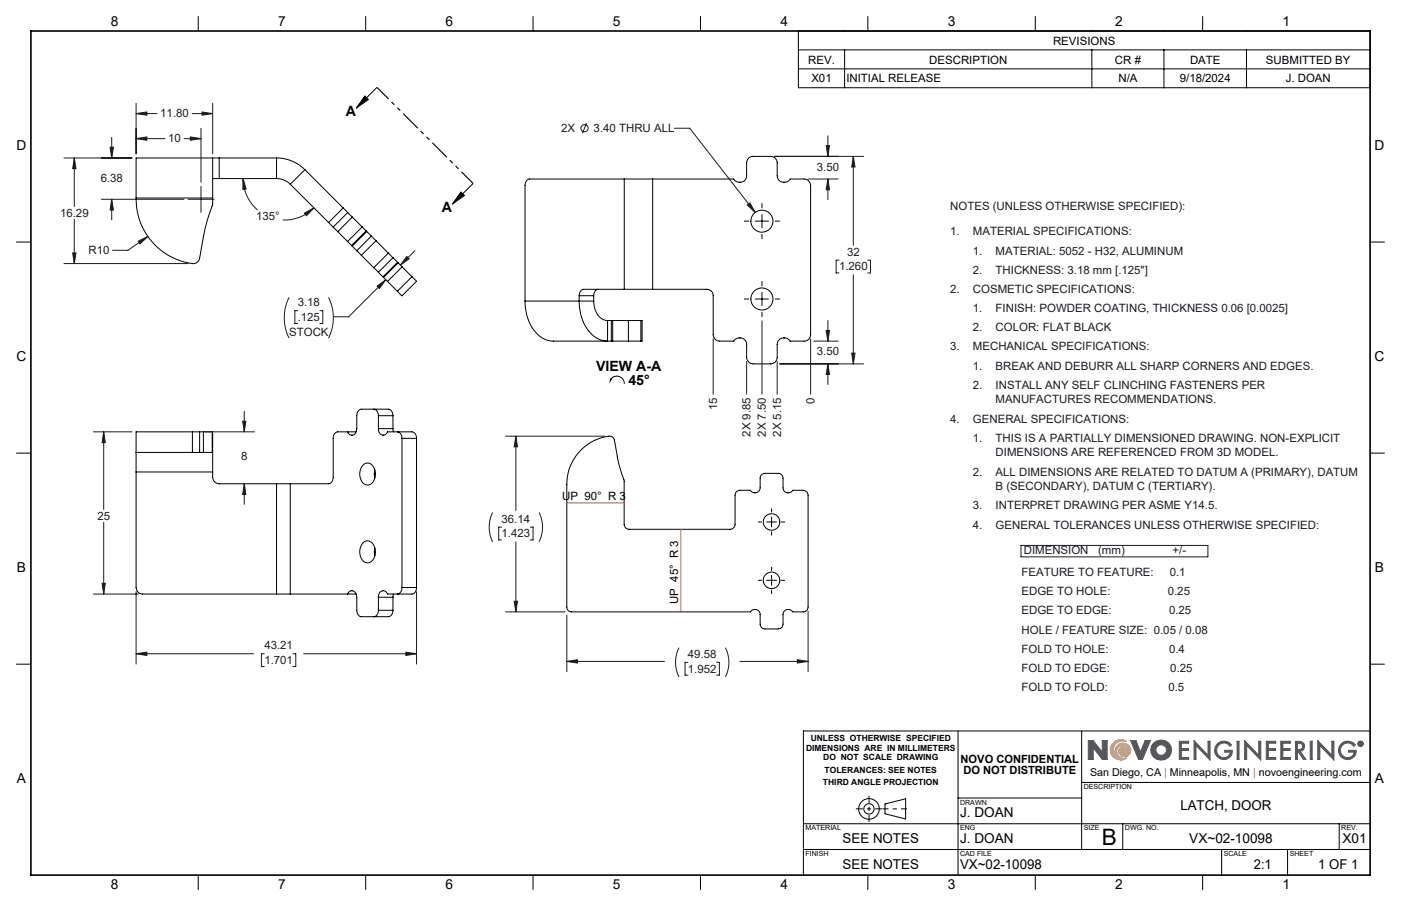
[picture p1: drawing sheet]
<svg xmlns="http://www.w3.org/2000/svg" width="432mm" height="279mm" viewBox="0 0 432 279" stroke-linecap="round" stroke-linejoin="round" font-family="sans-serif">
<g fill="none" stroke="#000" stroke-width=".31">
<path d="M61.1 5.1v4.5M112.7 5.1v4.5M164.3 5.1v4.5M215.9 5.1v4.5M267.5 5.1v4.5M319.1 5.1v4.5M370.7 5.1v4.5M65.5 48.7v12.4M65.5 48.7h-23.6v12.4M65.5 55.1h2.1M65.5 48.7h2.1M67.6 48.7h17.6"/>
<path d="M67.6 48.7v6.4M67.6 55.1h17.6M85.2 55.1a6 6 0 0 1 4.3 1.7M85.2 48.7a12.4 12.4 0 0 1 8.8 3.6M85.2 48.7v6.4M89.5 56.8l11.8 11.8M94 52.3l-4.5 4.5M94 52.3l11.8 11.8M192.4 55.2h8.8M192.4 55.2h-29.2a1.83 1.83 0 0 0-1.4 2v35.7M192.4 55.2v34M201.2 55.2h24.9a2.17 2.17 0 0 0 2.4 .9 2.17 2.17 0 0 0 1.6-1.9v-4a1.99 1.99 0 0 1 2-2h5.4a1.99 1.99 0 0 1 2 2v4a2.17 2.17 0 0 0 1.7 1.9 2.17 2.17 0 0 0 2.3-.9h4.3a2.05 2.05 0 0 1 2 2v46a1.99 1.99 0 0 1-2 2h-4.3a2.17 2.17 0 0 0-2.3-.9 2.17 2.17 0 0 0-1.7 1.9v4a2.05 2.05 0 0 1-2 2h-5.4a2.05 2.05 0 0 1-2-2v-4a2.17 2.17 0 0 0-1.6-1.9 2.17 2.17 0 0 0-2.4 .9h-4.3a1.99 1.99 0 0 1-2-2v-12a1.93 1.93 0 0 0-2-2h-16.6"/>
<path d="M201.2 55.2v34M5.1 74.6h4.4M41.9 61.1a19.9 19.9 0 0 0 18.1 20.1l1-.5 .4-.7 1.3-7a50.9 50.9 0 0 1 2.8-9.8v-2.1M41.9 61.1h23.6M101.3 68.6l1.4 1.4M102.7 70l1.4 1.4M104.1 71.4l3 3.1M105.8 64.1l1.4 1.4M105.8 64.1l-4.5 4.5M107.1 74.5l1.3 1.2M107.2 65.5l1.4 1.5M107.2 65.5l-4.5 4.5"/>
<path d="M108.4 75.7l.1 .2M108.5 75.9l1.5 1.4M108.6 67l-4.5 4.4M108.6 67l3 3M110 77.3l1.4 1.4M111.4 78.7l3.8 3.8M111.6 70l1.3 1.2M111.6 70l-4.5 4.5M112.9 71.2l.1 .2M112.9 71.2l-4.5 4.5M113 71.4l1.4 1.4M113 71.4l-4.5 4.5"/>
<path d="M114.4 72.8l1.5 1.4M114.4 72.8l-4.4 4.5M115.9 74.2l-4.5 4.5M115.9 74.2l3.8 3.9M119.7 78.1l1.4 1.4M119.7 78.1l-4.5 4.4M121.1 79.5l1.4 1.4M121.1 79.5l-4.5 4.5M422.3 74.6h4.4M115.2 82.5l1.4 1.5M116.6 84l1.4 1.4M118 85.4l.2 .1"/>
<path d="M118.2 85.5l1.3 1.3M119.5 86.8l3 3M122.5 80.9l-4.5 4.5M122.5 80.9l.2 .2M122.7 81.1l1.2 1.2M122.7 81.1l-4.5 4.4M123.9 82.3l-4.4 4.5M123.9 82.3l3.1 3M127 85.3l1.4 1.4-4.5 4.5-1.4-1.4M127 85.3l-4.5 4.5M161.8 92.9a12.8 12.8 0 0 0 5.9 11.6l1.4 .5 1.5 .2h17.8M161.8 92.9h21.2"/>
<path d="M178.5 91.2a14.2 14.2 0 0 0 5.2 13l1.4 .6 2.2 .4v-6.4M178.5 91.2h4.5M183 92.9a5.7 5.7 0 0 0 3.7 5.9h.6M183 91.2v1.7M184.4 89.2a1.76 1.76 0 0 0-1.4 2M187.3 98.8h1.1M188.4 98.8h.4M188.4 98.8v6.4M188.8 98.8h4.9M188.8 98.8v6.4M192.4 89.2h8.8M192.4 89.2h-12.5a1.76 1.76 0 0 0-1.4 2"/>
<path d="M193.7 98.8h3.8M193.7 98.8v6.4M197.5 98.8h.4v6.4h-.4M197.5 98.8v6.4M188.4 105.2h.4M188.8 105.2h4.9M193.7 105.2h3.8M5.1 139.7h4.4M41.9 139.5h17.4M41.9 139.5v6.1M59.3 133.2h2.2M59.3 139.5h2.2"/>
<path d="M59.3 133.2h-17.4v6.3M59.3 133.2v6.3M61.5 133.2h1.2M61.5 133.2v6.3M61.5 139.5h1.2M62.7 133.2h2.7M62.7 139.5h2.7M62.7 133.2v6.3M65.4 133.2l.1 6.3M65.4 139.5h.1M65.4 133.2v6.3M65.5 139.5v6.1"/>
<path d="M109.8 133.2h-5.7a1.76 1.76 0 0 0-1.4 2v12a1.83 1.83 0 0 1-1.4 2h-11.8M115.2 126.2a1.82 1.82 0 0 1 1.4 2M116.6 132.2a1.52 1.52 0 0 0 .6 1.7 1.52 1.52 0 0 0 1.7 0l.6-.7h7.5a1.76 1.76 0 0 1 1.4 2M116.6 128.2v4M116.6 132.2h4.5M116.6 128.2h4.5M121.1 128.2a1.83 1.83 0 0 0-1.4-2h-8.3a1.83 1.83 0 0 0-1.4 2v4a1.52 1.52 0 0 1-.6 1.7 1.52 1.52 0 0 1-1.7 0l-.6-.7M121.1 132.2l.2 1M121.1 128.2v4M122.5 133.2a1.83 1.83 0 0 1 1.4 2M123.9 135.2v46M123.9 135.2h4.5"/>
<path d="M128.4 135.2v46M178.8 139.1a14.1 14.1 0 0 1 9.4-4.6l.6 .3 .5 .7 1.5 7.9 1.6 4.7v13.6a1.57 1.57 0 0 0 1.5 1.5h31.1a1.57 1.57 0 0 0 1.6-1.5v-9a1.51 1.51 0 0 1 1.4-1.5h3.3a1.62 1.62 0 0 0 1.8 .7 1.62 1.62 0 0 0 1.2-1.4v-3a1.45 1.45 0 0 1 1.5-1.5h4a1.51 1.51 0 0 1 1.5 1.5v3a1.62 1.62 0 0 0 1.3 1.4 1.62 1.62 0 0 0 1.7-.7h3.2a1.57 1.57 0 0 1 1.6 1.5v34.5a1.51 1.51 0 0 1-1.6 1.5h-3.2a1.63 1.63 0 0 0-1.7-.7 1.63 1.63 0 0 0-1.3 1.5v3a1.51 1.51 0 0 1-1.5 1.5h-4a1.45 1.45 0 0 1-1.5-1.5v-3a1.63 1.63 0 0 0-1.2-1.5 1.63 1.63 0 0 0-1.8 .7h-55.1a1.45 1.45 0 0 1-1.5-1.5v-37.8a14.7 14.7 0 0 1 4.1-10.3zM422.3 139.7h4.4M41.9 145.6v35.6a2.05 2.05 0 0 0 2.1 2h41.2M41.9 145.6h23.6M65.5 145.6v1.6a2.05 2.05 0 0 0 2.1 2h17.6M85.2 149.2h4.3M85.2 149.2v34M89.5 149.2v34M112 143.3a2.22 2.22 0 0 1 2.4-.2 2.22 2.22 0 0 1 1.2 2.1 3.4 3.4 0 0 1-2.2 4.4 3.3 3.3 0 0 1-2.3-4.7zM115.5 145l-.1 1.2 .1 1.2M112 167.3a2.25 2.25 0 0 1 2.3-.2 2.25 2.25 0 0 1 1.3 2.1 3.4 3.4 0 0 1-2.2 4.4 3.4 3.4 0 0 1-2.3-4.7z"/>
<path d="M115.5 169l-.1 1.2 .1 1.2M85.2 183.2h4.3M89.5 183.2h20.3M107.1 183.2a1.43 1.43 0 0 1 1.7-1 1.43 1.43 0 0 1 1.1 1.6l.1 4.4a1.76 1.76 0 0 0 1.4 2h8.3a1.76 1.76 0 0 0 1.4-2M116.6 188.2a1.75 1.75 0 0 1-1.4 2M116.6 184.2v4M116.6 184.2h4.5M116.6 188.2h4.5M121.1 184.2v4M121.3 183.2l-.2 1M123.9 181.2a1.83 1.83 0 0 1-1.4 2M123.9 181.2h4.5"/>
<path d="M128.4 181.2a1.76 1.76 0 0 1-1.4 2h-7.5a1.45 1.45 0 0 0-1.7-1 1.45 1.45 0 0 0-1.2 1.6v.4M5.1 204.8h4.4M422.3 204.8h4.4M295.3 225.4v44.5M333.4 225.4v36.6M422.3 225.4h-174.7v44.5M247.6 254h174.7M272.8 247.9l6.3-1.6v6.3l-6.3-1.6zM295.3 246.1h38.1M333.4 241.3h88.9M346 254v8M412.7 254v8"/>
<path d="M61.1 269.9v4.4M112.7 269.9v4.4M164.3 269.9v4.4M215.9 269.9v4.4M247.6 262h174.7M267.5 269.9v4.4M319.1 269.9v4.4M370.7 269.9v4.4M376.5 262v7.9M396.8 262v7.9"/>
<circle cx="234.8" cy="68.2" r="3.4"/>
<circle cx="234.8" cy="92.2" r="3.4"/>
<circle cx="237.8" cy="179" r="2.55"/>
<circle cx="237.8" cy="161" r="2.54"/>
<circle cx="267.8" cy="249.5" r="1.59"/>
<circle cx="267.8" cy="249.5" r="3.2"/>
</g>
<path d="M342.7 229.6a3.1 3.1 0 0 1 4.5-.9 2.82 2.82 0 0 0-3.9 1.7 2.82 2.82 0 0 0 2.3 3.6 2.45 2.45 0 0 1-1.1-4.2 2.45 2.45 0 0 1 4 1.5 1.88 1.88 0 0 1-1.9 2.1 1.88 1.88 0 0 1-1.8-2.2l.6-.7a1.82 1.82 0 0 1 2.4 1.5 1.89 1.89 0 0 0-2.6-2 1.89 1.89 0 0 0-.3 3.3l1.5 .6 .8-.1a3.2 3.2 0 0 1-4-.2 3.2 3.2 0 0 1-.5-4z" fill="none" stroke="#f78d2a" stroke-width=".31"/>
<g fill="none" stroke="#555759" stroke-width=".31">
<path d="M336.9 230.6v3.6h-1.5v-5.8h1.5l2.8 3.6M336.9 230.6h.1M337 230.6l2.7 3.6h1.5v-5.8h-1.5v3.6M339.7 232h.1M348.5 228.4h1.6l1.4 3.6 1.4-3.6h1.7l-2.5 5.8h-1.2zM363.5 228.6h2.9v.6h-2.3v1.7h2.2v.5h-2.2v2.2h2.3v.6h-2.9zM368 228.4l4.3 4.5v-4.3h.7v5.8l-4.4-4.5v4.3h-.6zM375.4 229.2a2.89 2.89 0 0 1 4.2 .5l-.5 .5a2.26 2.26 0 0 0-3.2-.7 2.26 2.26 0 0 0-.5 3.2 2.26 2.26 0 0 0 3.3 .4l.5-1.1h-1.7v-.6h2.3a2.78 2.78 0 0 1-4 2.5 2.78 2.78 0 0 1-.4-4.7zM381.3 228.6h.6v5.6h-.6zM383.6 228.4l4.3 4.5v-4.3h.7v5.8l-4.4-4.5v4.3h-.6zM390.3 228.6h2.9v.6h-2.3v1.7h2.2v.5h-2.2v2.2h2.3v.6h-2.9zM394.8 228.6h2.9v.6h-2.3v1.7h2.2v.5h-2.2v2.2h2.3v.6h-2.9z"/>
<path d="M399.3 228.6a2.74 2.74 0 0 1 2.6 .8l.2 .8-.3 .9-1.1 .6 1.8 2.5h-.8l-1.7-2.5h-.1v2.5h-.6zM399.9 229.2l1.1 .1a1.02 1.02 0 0 1 0 1.7l-1.1 .2zM403.8 228.6h.6v5.6h-.6zM406.2 228.4l4.3 4.5v-4.3h.6v5.8l-4.3-4.5v4.3h-.6zM413.6 229.2a2.89 2.89 0 0 1 4.2 .5l-.5 .5a2.25 2.25 0 0 0-3.3-.7 2.25 2.25 0 0 0-.2 3.4 2.25 2.25 0 0 0 3.4-.3l.1-.6h-1.6v-.6h2.3a2.79 2.79 0 0 1-4 2.5 2.79 2.79 0 0 1-.4-4.7zM419 228.9l.6 .1-.1 .4 .2 .4-.4-.4-.3 .4zM419.2 229l.3 .2-.3 .1z"/>
<circle cx="357.9" cy="231.3" r="1.64"/>
<circle cx="357.9" cy="231.3" r="3.2"/>
<circle cx="419.3" cy="229.4" r=".85"/>
<circle cx="419.3" cy="229.4" r=".71"/>
</g>
<path d="M279.5 249.4h-7.5" fill="none" stroke="#000" stroke-width=".31" stroke-dasharray="15.2 1.3 1.3 1.3" stroke-dashoffset="13.4" stroke-linecap="butt"/>
<path d="M263.8 249.4h8.1M267.8 245.4v8.1" fill="none" stroke="#000" stroke-width=".31" stroke-dasharray="15.2 1.3 1.3 1.3" stroke-dashoffset="13.1" stroke-linecap="butt"/>
<path d="M9.5 9.6h412.8v260.3h-412.8z" fill="none" stroke="#000" stroke-width=".5"/>
<path d="M343 229.1a3.2 3.2 0 0 1 4.2-.4 2.82 2.82 0 0 0-3.9 1.7 2.82 2.82 0 0 0 2.3 3.6 2.43 2.43 0 0 1-1.9-2.8 2.43 2.43 0 0 1 2.7-2 2.43 2.43 0 0 1 2.1 2.7 1.82 1.82 0 0 1-2.5 1.5 1.82 1.82 0 0 1-.9-2.7 1.73 1.73 0 0 1 2.7 1.3 1.9 1.9 0 0 0-2.6-2 1.9 1.9 0 0 0-.3 3.3l.8 .5h1.5a3.2 3.2 0 0 1-4.2-.4 3.2 3.2 0 0 1 0-4.3z" fill-rule="evenodd" fill="#f78d2a"/>
<path d="M335.4 228.4v5.8h1.5v-3.6l2.8 3.6h1.5v-5.8h-1.5v3.6l-2.8-3.6zM348.5 228.4l2.4 5.8h1.2l2.5-5.8h-1.7l-1.4 3.6-1.4-3.6zM355.6 229.1a3.1 3.1 0 0 0 .2 4.6 3.1 3.1 0 0 0 4.6-.6 3.1 3.1 0 0 0-1-4.5l-1.8-.4-1 .3zM356.2 231.3a1.65 1.65 0 0 1 3.3 0 1.65 1.65 0 0 1-3.3 0zM363.5 228.6v5.6h2.9v-.6h-2.3v-2.2h2.2v-.5h-2.2v-1.7h2.3v-.6zM368 228.4v5.8h.6v-4.3l4.4 4.5v-5.8h-.7v4.3zM375.2 229.3a2.79 2.79 0 0 0 .7 4.7 2.79 2.79 0 0 0 3.9-2.6h-2.3v.6h1.7a2.16 2.16 0 0 1-3 1.4 2.16 2.16 0 0 1-.9-3.2 2.22 2.22 0 0 1 3.8 0l.5-.5a2.92 2.92 0 0 0-4.4-.4zM381.3 228.6v5.6h.6v-5.6zM383.6 228.4v5.8h.6v-4.3l4.4 4.5v-5.8h-.7v4.3zM390.3 228.6v5.6h2.9v-.6h-2.3v-2.2h2.2v-.5h-2.2v-1.7h2.3v-.6zM394.8 228.6v5.6h2.9v-.6h-2.3v-2.2h2.2v-.5h-2.2v-1.7h2.3v-.6zM399.3 228.6v5.6h.6v-2.5l1.8 2.5h.8l-1.8-2.5 1.1-.6 .3-1.3a1.6 1.6 0 0 0-2.1-1.2zM399.9 229.2l1.3 .3 .3 .4-.3 1-1.3 .3zM403.8 228.6v5.6h.6v-5.6zM406.2 228.4v5.8h.6v-4.3l4.3 4.5v-5.8h-.6v4.3zM413.3 229.4a2.79 2.79 0 0 0 .9 4.6 2.79 2.79 0 0 0 3.8-2.6h-2.3v.6h1.6a2.18 2.18 0 0 1-3.2 1.3 2.18 2.18 0 0 1-.4-3.5 2.22 2.22 0 0 1 3.6 .4l.5-.5a2.89 2.89 0 0 0-4.5-.3zM419 228.9v.9h.2v-.4l.5 .4-.2-.4 .2-.4zM419.2 229l.3 .2-.3 .1zM418.5 229.4a.85 .85 0 0 0 1.7 0 .85 .85 0 0 0-1.7 0zM418.6 229.4a.71 .71 0 0 1 1.4 0 .71 .71 0 0 1-1.4 0z" fill-rule="evenodd" fill="#555759"/>
<g fill="none" stroke="#191924" stroke-width=".31">
<path d="M41.9 35l3.4-.5v1zM41.9 31.9v15.5M41.9 35h6.5M59.2 35h6.3M61.9 39.6v16.6M62.3 34.5l3.2 .5-3.2 .5zM65.5 31.9v15.5M180.8 38l-1.3 3.1M207.8 39.5h4.8l20.2 26M19.7 48.7h21M22.9 48.7l.5 3.3h-1zM22.9 48.7v15"/>
<path d="M33.9 45.4h1.1l-.6 3.3zM34.4 42.4v6.3M41.9 42.8l3.4-.6v1.1zM41.9 42.8h9M56.7 42.8h5.2M58.7 42.2l3.2 .6-3.2 .5zM61.9 57.5v8M74.9 55.1l.9 3.2-.9 .1zM74.9 55.1a12.6 12.6 0 0 0 4.5 9.7M238.8 48.2h27.4M249.1 55.2h9.2M254.6 44.9h1.1l-.5 3.3z"/>
<path d="M255.2 55.2l.5 3.3h-1.1zM255.2 41.9v6.3M255.2 55.2v6.4M263 48.2l.5 3.3h-1zM263 48.2v27.5M22.4 78h1l-.5 3.3zM22.9 67.6v13.7M31.3 61.5h25.4M34.4 61.5l.6 3.3h-1.1zM34.4 61.5v6.3M42.6 74.4l3-1.5-2.5 2.3zM45.6 72.9l-6.2 4.3h-4.7"/>
<path d="M58 61.5h8M93.8 65.7l3-1.6-2.3 2.4zM96.8 64.1a12.7 12.7 0 0 1-9.6 3.7M125.4 79.1l.7 .7-2.7 2zM127.9 77.3l-4.5 4.5M230.3 63.2l.8-.6 1.7 2.9zM19.7 81.3h38.3M89.1 91.7a14.1 14.1 0 0 0 0 12.6M91.8 95.8h-.9v4h.9M98.6 95.8h.9v4h-.9M101.2 91.7a14.1 14.1 0 0 1 0 12.6M116.2 88.2l2.7-1.9-2 2.7z"/>
<path d="M118.9 86.3l-11.4 11.4h-4.8M234.8 98.9v22.7M255.2 98.8v6.4M258.6 80.2h-.9v4h.9M263 84.7v27.5M267.4 80.2h.9v4h-.9M219.8 104.5v17.1M230.1 111.5v10.1M239.5 111.5v10.1M240.3 112.2h25.9M249.8 104.5v17.1M250.9 105.2h7.4"/>
<path d="M254.6 101.9h1.1l-.5 3.3zM255.2 112.2l.5 3.3h-1.1zM255.2 112.2v6.4M262.5 108.9h1l-.5 3.3zM28.8 133.2h11.9M32 133.2l.5 3.3h-1zM32 133.2v23.9M62.8 133.2h15.7M74.8 129.9h1l-.5 3.3zM75.3 126.8v6.4M155.8 134.5h30.6M159 134.5l.5 3.3h-1z"/>
<path d="M159 134.5v22.9M75.3 149.2l.5 3.3h-1zM75.3 149.2v6.3M151.8 158a10.2 10.2 0 0 0 0 9.1M166.2 158a10.2 10.2 0 0 1 0 9.1M31.5 179.9h1l-.5 3.3zM32 161.1v22.1M154.6 162.6h-.9v3.9h.9M159 167.1v21.6M163.4 162.6h.9v3.9h-.9M314.7 168.2h57.6v3.5h-57.6zM28.8 183.2h13.9"/>
<path d="M41.9 182.5v22.3M128.4 182.5v22.3M155.8 188.7h18.4M158.5 185.4h1l-.5 3.3zM174.7 189.7v17.5M209.3 199.7a10.2 10.2 0 0 0 0 9.1M223.6 199.7a10.2 10.2 0 0 1 0 9.1M249.1 188.5v18.7M41.9 201.6l3.4-.5v1zM41.9 201.6h36.2M81.5 201.6h-.9v4h.9M90.3 201.6h.9v4h-.9"/>
<path d="M93.6 201.6h34.8M125.1 201.1l3.3 .5-3.3 .5zM174.7 204l3.3-.6v1.1zM174.7 204h30.1M212 204.3h-.9v3.9h.9M220.8 204.3h.9v3.9h-.9M228.1 204h21M245.7 203.4l3.4 .6-3.4 .5z"/>
<circle cx="180.2" cy="39.5" r="1.11"/>
</g>
<g fill="none" stroke="#000" stroke-width=".31">
<path d="M246.1 9.6h176.2v17.5h-176.2zM246.1 15.4h176.2M260.3 15.4v11.7M336.5 15.4v11.7M358.7 15.4v11.7M384.2 15.4v11.7M112.5 29.6l1 1.1-3.7 2.6zM116.2 27l-6.4 6.3M246.1 21.2h176.2M142.1 59.2l1.1 1.1-3.8 2.6zM145.8 56.6l-6.4 6.3M229.4 68.2h1.4"/>
<path d="M232.8 68.2h4.1M234.8 62.8v1.3M234.8 66.2v4M234.8 72.3v1.3M238.9 68.2h1.4M229.4 92.2h1.4M232.8 92.2h4.1M234.8 86.8v1.4M234.8 90.2v4M234.8 96.3v1.3M238.9 92.2h1.4M188.1 117.2a2.36 2.36 0 0 1 2.6-1.1 2.36 2.36 0 0 1 1.7 2.3"/>
<path d="M237.8 156.9v1M237.8 159.5v3M233.7 179h1M233.7 161h1M236.3 179h3M236.3 161h3M237.8 164v1M237.8 174.9v1M237.8 177.4v3.1M240.8 179h1.1M240.8 161h1.1M237.8 182v1.1"/>
</g>
<g fill="#000">
<path d="M188.1 116.8h.6l-1 1.6z"/>
<path d="M142.1 59.2l1.1 1.1-3.8 2.6zM112.5 29.6l1 1.1-3.7 2.6z"/>
</g>
<path d="M145.8 56.6l-29.6-29.7" fill="none" stroke="#000" stroke-width=".35" stroke-dasharray="6.3 1.3 1.3 1.3 1.3 1.3" stroke-dashoffset="1.3" stroke-linecap="butt"/>
<path d="M174.7 155.1h17.7M209.8 163.2v25.5" fill="none" stroke="#ff0080" stroke-width=".31"/>
<g fill="#191924">
<path d="M262.5 108.9h1l-.5 3.3zM263 48.2l.5 3.3h-1zM230.3 63.2l2.5 2.3-1.7-2.9zM255.2 55.2l.5 3.3h-1.1zM254.6 44.9h1.1l-.5 3.3zM254.6 101.9h1.1l-.5 3.3zM255.2 112.2l.5 3.3h-1.1z"/>
<path d="M41.9 201.6l3.4-.5v1zM125.1 201.1l3.3 .5-3.3 .5zM74.8 129.9h1l-.5 3.3zM75.3 149.2l.5 3.3h-1zM32 133.2l.5 3.3h-1zM31.5 179.9h1l-.5 3.3zM41.9 35l3.4-.5v1zM62.3 34.5l3.2 .5-3.2 .5zM74.9 55.1l.9 3.2-.9 .1zM93.8 65.7l3-1.6-2.3 2.4zM42.6 74.4l.5 .8 2.5-2.3zM22.9 48.7l.5 3.3h-1zM22.4 78h1l-.5 3.3zM41.9 42.8l3.4-.6v1.1zM58.7 42.2l3.2 .6-3.2 .5zM33.9 45.4h1.1l-.6 3.3zM34.4 61.5l.6 3.3h-1.1zM116.2 88.2l2.7-1.9-2 2.7zM125.4 79.1l.7 .7-2.7 2zM174.7 204l3.3-.6v1.1zM245.7 203.4l3.4 .6-3.4 .5zM159 134.5l.5 3.3h-1zM158.5 185.4h1l-.5 3.3z"/>
</g>
<text font-size="7" x="339.5" y="260.5">B</text>
<g font-size="4.4">
<text x="106.6" y="35.7">A</text>
<text x="136.2" y="65.3">A</text>
<text x="183.8" y="114.4">VIEW A-A</text>
<text x="193.7" y="118.6">45°</text>
</g>
<g font-size="4.2">
<text x="34.1" y="8.1">8</text>
<text x="85.7" y="8.1">7</text>
<text x="137.3" y="8.1">6</text>
<text x="188.9" y="8.1">5</text>
<text x="240.5" y="8.1">4</text>
<text x="292.1" y="8.1">3</text>
<text x="343.7" y="8.1">2</text>
<text x="395.3" y="8.1">1</text>
<text x="5.1" y="46.4">D</text>
<text x="423.7" y="46.4">D</text>
<text x="5.1" y="111.4">C</text>
<text x="423.7" y="111.4">C</text>
<text x="5.2" y="176.5">B</text>
<text x="423.8" y="176.5">B</text>
<text x="5.2" y="241.6">A</text>
<text x="423.8" y="241.6">A</text>
<text x="363.8" y="249.9">LATCH, DOOR</text>
<text x="295.9" y="252">J. DOAN</text>
<text x="259.7" y="260">SEE NOTES</text>
<text x="295.9" y="260">J. DOAN</text>
<text x="366.5" y="260">VX~02-10098</text>
<text x="413.8" y="260">X01</text>
<text x="259.7" y="267.9">SEE NOTES</text>
<text x="295.9" y="267.9">VX~02-10098</text>
<text x="386.5" y="267.9">2:1</text>
<text x="406.3" y="267.9">1 OF 1</text>
<text x="34.1" y="274.2">8</text>
<text x="85.7" y="274.2">7</text>
<text x="137.3" y="274.2">6</text>
<text x="188.9" y="274.2">5</text>
<text x="240.5" y="274.2">4</text>
<text x="292.1" y="274.2">3</text>
<text x="343.7" y="274.2">2</text>
<text x="395.3" y="274.2">1</text>
</g>
<g font-size="3.5">
<text x="324.6" y="13.8">REVISIONS</text>
<text x="249.1" y="19.6">REV.</text>
<text x="286.4" y="19.6">DESCRIPTION</text>
<text x="343.6" y="19.6">CR #</text>
<text x="366.8" y="19.6">DATE</text>
<text x="390.2" y="19.6">SUBMITTED BY</text>
<text x="250.1" y="25.4">X01</text>
<text x="260.8" y="25.4">INITIAL RELEASE</text>
<text x="344.7" y="25.4">N/A</text>
<text x="363.6" y="25.4">9/18/2024</text>
<text x="396.3" y="25.4">J. DOAN</text>
<text x="173.2" y="154.2">UP 90° R 3</text>
<text x="209" y="186.3" transform="rotate(-90 209 186.3)">UP 45° R 3</text>
<text x="296.1" y="235.2">NOVO CONFIDENTIAL</text>
<text x="296.9" y="238.7">DO NOT DISTRIBUTE</text>
</g>
<g font-size="3.5" fill="#191924">
<text x="49.4" y="36.2">11.80</text>
<text x="172.9" y="40.7">2X</text>
<text x="183" y="40.7">3.40 THRU ALL</text>
<text x="51.9" y="43.9">10</text>
<text x="251.7" y="52.8">3.50</text>
<text x="31" y="56">6.38</text>
<text x="292.9" y="64.7">NOTES (UNLESS OTHERWISE SPECIFIED):</text>
<text x="18.5" y="66.8">16.29</text>
<text x="78.9" y="67.9">135°</text>
<text x="292.9" y="72.6">1.</text>
<text x="299.9" y="72.6">MATERIAL SPECIFICATIONS:</text>
<text x="27.3" y="78.4">R10</text>
<text x="258.6" y="83.3">1.260</text>
<text x="261.1" y="78.8">32</text>
<text x="299.9" y="78.5">1.</text>
<text x="306.9" y="78.5">MATERIAL: 5052 - H32, ALUMINUM</text>
<text x="299.9" y="84.4">2.</text>
<text x="306.9" y="84.4">THICKNESS: 3.18 mm [.125&quot;]</text>
<text x="91.8" y="94.4">3.18</text>
<text x="292.9" y="90.3">2.</text>
<text x="299.9" y="90.3">COSMETIC SPECIFICATIONS:</text>
<text x="91.8" y="99">.125</text>
<text x="299.9" y="96.2">1.</text>
<text x="306.9" y="96.2">FINISH: POWDER COATING, THICKNESS 0.06 [0.0025]</text>
<text x="89.1" y="103.5">STOCK</text>
<text x="299.9" y="102.2">2.</text>
<text x="306.9" y="102.2">COLOR: FLAT BLACK</text>
<text x="251.7" y="109.5">3.50</text>
<text x="292.9" y="108.1">3.</text>
<text x="299.9" y="108.1">MECHANICAL SPECIFICATIONS:</text>
<text x="299.9" y="114">1.</text>
<text x="306.9" y="114">BREAK AND DEBURR ALL SHARP CORNERS AND EDGES.</text>
<text x="299.9" y="119.9">2.</text>
<text x="306.9" y="119.9">INSTALL ANY SELF CLINCHING FASTENERS PER</text>
<text x="251" y="124.5" transform="rotate(-90 251 124.5)">0</text>
<text x="306.9" y="124.4">MANUFACTURES RECOMMENDATIONS.</text>
<text x="221" y="126.5" transform="rotate(-90 221 126.5)">15</text>
<text x="292.9" y="130.3">4.</text>
<text x="299.9" y="130.3">GENERAL SPECIFICATIONS:</text>
<text x="231.3" y="134.7" transform="rotate(-90 231.3 134.7)">2X 9.85</text>
<text x="236" y="134.7" transform="rotate(-90 236 134.7)">2X 7.50</text>
<text x="240.7" y="134.7" transform="rotate(-90 240.7 134.7)">2X 5.15</text>
<text x="299.9" y="136.2">1.</text>
<text x="306.9" y="136.2">THIS IS A PARTIALLY DIMENSIONED DRAWING. NON-EXPLICIT</text>
<text x="74.3" y="142">8</text>
<text x="306.9" y="140.8">DIMENSIONS ARE REFERENCED FROM 3D MODEL.</text>
<text x="299.9" y="146.7">2.</text>
<text x="306.9" y="146.7">ALL DIMENSIONS ARE RELATED TO DATUM A (PRIMARY), DATUM</text>
<text x="306.9" y="151.2">B (SECONDARY), DATUM C (TERTIARY).</text>
<text x="30" y="160.3">25</text>
<text x="154.6" y="161.2">36.14</text>
<text x="299.9" y="157.1">3.</text>
<text x="306.9" y="157.1">INTERPRET DRAWING PER ASME Y14.5.</text>
<text x="154.6" y="165.7">1.423</text>
<text x="299.9" y="163">4.</text>
<text x="306.9" y="163">GENERAL TOLERANCES UNLESS OTHERWISE SPECIFIED:</text>
<text x="315.5" y="170.9">DIMENSION</text>
<text x="338.5" y="170.9">(mm)</text>
<text x="361.4" y="170.9">+/-</text>
<text x="314.8" y="177.7">FEATURE TO FEATURE:</text>
<text x="360.5" y="177.7">0.1</text>
<text x="314.8" y="183.6">EDGE TO HOLE:</text>
<text x="359.9" y="183.6">0.25</text>
<text x="314.8" y="189.5">EDGE TO EDGE:</text>
<text x="360.3" y="189.5">0.25</text>
<text x="314.8" y="195.4">HOLE / FEATURE SIZE: 0.05 / 0.08</text>
<text x="81.5" y="200.2">43.21</text>
<text x="212" y="202.9">49.58</text>
<text x="314.8" y="201.3">FOLD TO HOLE:</text>
<text x="360.3" y="201.3">0.4</text>
<text x="81.5" y="204.8">1.701</text>
<text x="212" y="207.4">1.952</text>
<text x="314.8" y="207.2">FOLD TO EDGE:</text>
<text x="360.7" y="207.2">0.25</text>
<text x="314.8" y="213.1">FOLD TO FOLD:</text>
<text x="360.1" y="213.1">0.5</text>
</g>
<text font-size="3.3" x="336" y="239.4">San Diego, CA | Minneapolis, MN | novoengineering.com</text>
<g font-size="2.6">
<text x="248.4" y="231.5">DIMENSIONS ARE IN MILLIMETERS</text>
<text x="249.9" y="228.6">UNLESS OTHERWISE SPECIFIED</text>
<text x="253.7" y="234.4">DO NOT SCALE DRAWING</text>
<text x="254.2" y="238.5">TOLERANCES: SEE NOTES</text>
<text x="253.7" y="242.1">THIRD ANGLE PROJECTION</text>
</g>
<g font-size="2.2">
<text x="334" y="243.4">DESCRIPTION</text>
<text x="295.9" y="248.2">DRAWN</text>
<text x="248.3" y="256.1">MATERIAL</text>
<text x="295.9" y="256.1">ENG</text>
<text x="334" y="256.1">SIZE</text>
<text x="346.7" y="256.1">DWG. NO.</text>
<text x="413.4" y="256.1">REV.</text>
<text x="248.3" y="264">FINISH</text>
<text x="295.9" y="264">CAD FILE</text>
<text x="377.2" y="264">SCALE</text>
<text x="397.5" y="264">SHEET</text>
</g>
</svg>
